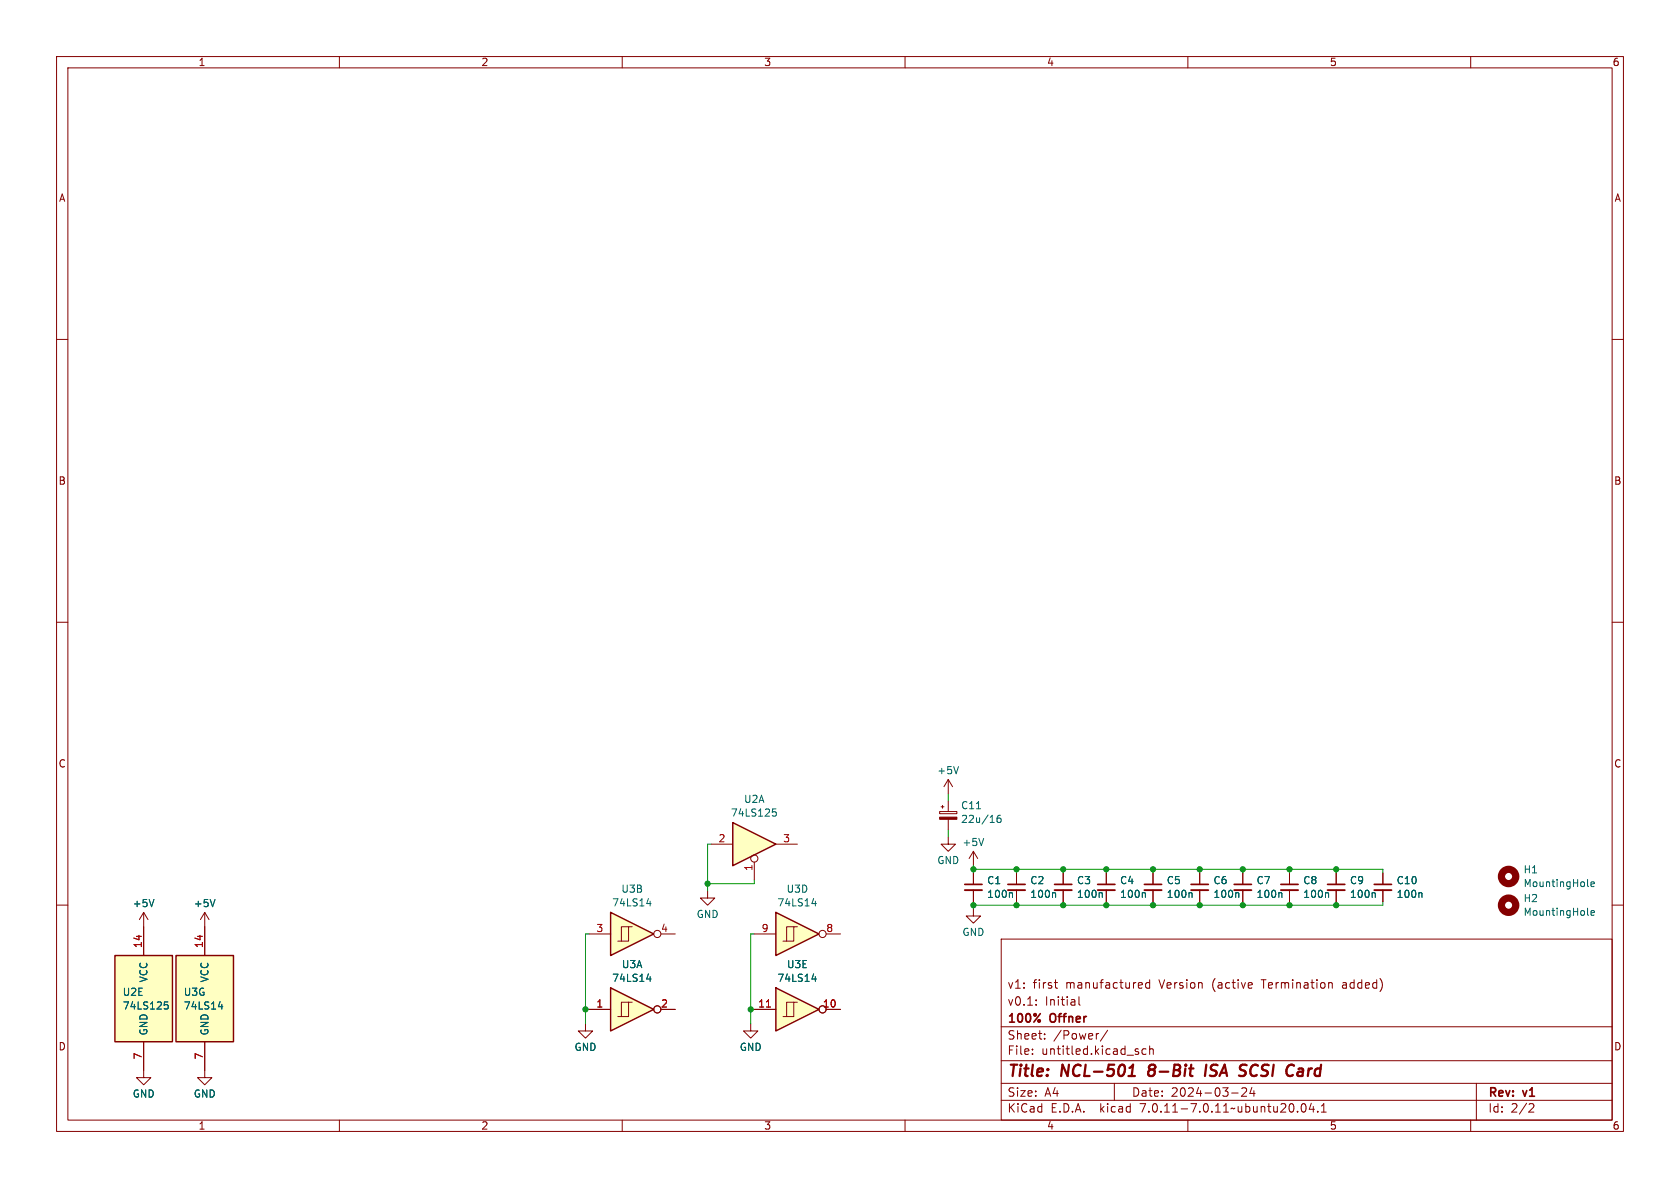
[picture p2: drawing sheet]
<svg xmlns="http://www.w3.org/2000/svg" width="297mm" height="210mm" viewBox="0 0 297 210" stroke-linecap="round" stroke-linejoin="round" font-family="sans-serif">
<g fill="none" stroke="#840000" stroke-width=".18">
<path d="M10 10h277v190h-277zM12 12h273v186h-273zM60 10v2M110 10v2M160 10v2M210 10v2M260 10v2M10 60h2M285 60h2M10 110h2M285 110h2M167.6 137.8v2.5"/>
<path d="M167.6 137.8l-.7 1.3M167.6 137.8l.8 1.3M10 160h2M125.1 157.5v1.3h1.3l-1.3 1.2-1.3-1.2h1.3M166.1 143.5h3.1v.3h-3.1zM166.4 142.6h.5M166.6 142.4v.5M167.6 148v1.2h1.3l-1.3 1.3-1.2-1.3h1.2M167.6 141.6v1.9M167.6 144.8v1.9M172.1 150.5l-.8 1.3M172.1 150.5v2.5"/>
<path d="M172.1 154.3v2M172.1 157.4v2M172.1 150.5l.7 1.3M179.7 154.3v2M179.7 157.4v2M228 154.3v2M228 157.4v2M285 160h2M25.4 161.3v7.6M25.4 161.3l-.8 1.3M25.4 161.3l.8 1.3M36.2 161.3v7.6"/>
<path d="M36.2 161.3l-.8 1.3M36.2 161.3l.8 1.3M172.1 160.7v1.2h1.3l-1.3 1.3-1.3-1.3h1.3M177 166h108v32h-108zM183.2 177.6v.1M183.2 176.8v.1M186.4 173.7h.6M186.6 174.5l.4 .2M190.7 176.2v1.3l.3 .2M201.7 173.7l.3 .4-.8 .1M201.9 174.6l-.2 .1M203.2 173.2v1.5"/>
<path d="M203.2 173.8l-.4-.1-.3 .3v.4l.2 .2h.5M221.3 173.8l.1 .3-.7 .1M235.1 173.7l.4 .1v.1v.8M25.4 184.2v6.3h1.3l-1.3 1.3-1.3-1.3h1.3M36.2 184.2v6.3h1.3l-1.3 1.3-1.3-1.3h1.3M60 198v2M110 198v2M160 198v2M177 194.5h108M177 191.5h108M177 187.5h108M177 181.5h108"/>
<path d="M182.5 186.3v.1M182.5 185.5v.1M184.7 183.6v.1M184.7 182.8v.1M194.2 182.7l-.2 .1M195.8 182.1l-1.3 2M197 191.5v3M201.2 186v.3M202.6 185.5l-.4-.1-.3 .3v.4l.1 .2h.6M203.2 185.5l.3-.1 .3 .1 .1 .9M203.2 184.9v1.5M210 198v2"/>
<path d="M217.7 193.2h1.2M219.5 192.4l.6-.1 .2 .1 .1 .3-.9 1.1h.9M221.3 192.2l-.3 1.1h.9M221.7 192.8v1M229.4 196.5v.1M230.2 195.2l.2-.1a.81 .81 0 0 1 .6 .6 .81 .81 0 0 1-.3 .8l-.2 .1a.81 .81 0 0 1-.3-1.4zM231.8 195l-.3 1.1h.9M232.2 195.6v1M233 196.5v.1M233.6 196.6h.9M233.6 195.5l.4-.4v1.5M260 198v2"/>
<path d="M261 191.5v6.5M270.5 195.1l.5 .1 .2 .3-1 1.1h1"/>
</g>
<path d="M199.5 190.2h1.1M199.7 188.8l.6-.6-.2 2M203.1 189.3l-.1 .5 .1 .3M213.3 188.2l-.3 2M213.9 190.1l.3 .1M220.1 188.2l.3 .1M230.1 188.9l-.5 .1M230.2 189.4h-.5a.4 .4 0 0 0-.4 .4 .4 .4 0 0 0 .3 .4h.5" fill="none" stroke="#840000" stroke-width=".4"/>
<g fill="none" stroke="#006464" stroke-width=".18">
<path d="M169.5 135.5l-.5 1.3M27.2 159l-.4 1.3M38 159l-.4 1.3M172.6 143h.8M173.9 148.2l-.4 1.3M175.1 145.4h.7M176.9 144.1l-.4 .1a.85 .85 0 0 0 0 1.2l.4-.1 .1-.5-.3-.2-.3 .1-.1 .1M178.8 157.8l.2 .2v.6M186.4 157.8l.2 .2v.6M234.7 157.8l.2 .2v.6M29.1 177.1h.6M29.2 177.6h.3l.2 .2-.1 .5-.4 .1"/>
<path d="M38.6 178h.8M39.2 177.5v.9"/>
</g>
<path d="M170.6 157.4h3M178.2 157.4h3M226.4 157.4h3.1" fill="none" stroke="#840000" stroke-width=".33"/>
<path d="M170.6 156.3h3M178.2 156.3h3M226.4 156.3h3.1" fill="none" stroke="#840000" stroke-width=".3"/>
<g fill="#ffffc2" stroke="#ffffc2" stroke-width=".18">
<path d="M20.3 168.9h10.2v15.3h-10.2z"/>
<path d="M31.1 168.9h10.2v15.3h-10.2z"/>
</g>
<path d="M20.3 168.9h10.2v15.3h-10.2zM31.1 168.9h10.2v15.3h-10.2z" fill="none" stroke="#840000" stroke-width=".25"/>
<path d="M166.1 144.4h3.1v.4h-3.1z" fill="#840000" stroke="#840000" stroke-width=".18"/>
<path d="M129.5 145.4l7.7 3.8-7.7 3.8z" fill="#ffffc2"/>
<path d="M129.5 145.4l7.7 3.8-7.7 3.8z" fill="none" stroke="#840000" stroke-width=".25"/>
<g fill="none" stroke="#840000" stroke-width=".18">
<path d="M125.7 149.2h3.8M133.3 152.4v3.2M137.2 149.2h3.8"/>
<circle cx="133.3" cy="151.8" r=".63"/>
</g>
<path d="M136.6 143h.6M136.7 143.5h.3l.3 .2-.2 .5-.4 .1" fill="none" stroke="#006464" stroke-width=".18"/>
<path d="M137.2 161.3l7.6 3.8-7.6 3.8z" fill="#ffffc2"/>
<path d="M137.2 161.3l7.6 3.8-7.6 3.8z" fill="none" stroke="#840000" stroke-width=".25"/>
<g fill="none" stroke="#840000" stroke-width=".18">
<path d="M133.3 165.1h3.9M140.3 163.8h-1.2v2.6M141 163.8h-.7v2.6h-1.9M146 165.1h2.6"/>
<circle cx="145.4" cy="165.1" r=".63"/>
</g>
<path d="M143.5 159.7h.8M144.1 159.3v.8" fill="none" stroke="#006464" stroke-width=".18"/>
<path d="M137.2 174.6l7.6 3.8-7.6 3.8z" fill="#ffffc2"/>
<path d="M137.2 174.6l7.6 3.8-7.6 3.8z" fill="none" stroke="#840000" stroke-width=".25"/>
<g fill="none" stroke="#840000" stroke-width=".18">
<path d="M133.3 178.4h3.9M140.3 177.2h-1.2v2.5M141 177.2h-.7v2.5h-1.9M146 178.4h2.6M132.7 181v1.2h1.3l-1.3 1.3-1.3-1.3h1.3"/>
<circle cx="145.4" cy="178.4" r=".63"/>
</g>
<path d="M135.5 178h.7" fill="none" stroke="#a90000" stroke-width=".18"/>
<path d="M143.5 173.1h.8M144.1 172.6v.9" fill="none" stroke="#006464" stroke-width=".18"/>
<path d="M107.9 161.3l7.7 3.8-7.7 3.8z" fill="#ffffc2"/>
<path d="M107.9 161.3l7.7 3.8-7.7 3.8z" fill="none" stroke="#840000" stroke-width=".25"/>
<g fill="none" stroke="#840000" stroke-width=".18">
<path d="M104.1 165.1h3.8M111.1 163.8h-1.2v2.6M111.8 163.8h-.7v2.6h-1.9M116.8 165.1h2.6"/>
<circle cx="116.2" cy="165.1" r=".63"/>
</g>
<path d="M114.3 159.7h.8M114.9 159.3v.8" fill="none" stroke="#006464" stroke-width=".18"/>
<path d="M107.9 174.6l7.7 3.8-7.7 3.8z" fill="#ffffc2"/>
<path d="M107.9 174.6l7.7 3.8-7.7 3.8z" fill="none" stroke="#840000" stroke-width=".25"/>
<g fill="none" stroke="#840000" stroke-width=".18">
<path d="M172.1 154.3v2M172.1 157.4v2M179.7 154.3v2M179.7 157.4v2M188 154.3v2M188 157.4v2M195.6 154.3v2M195.6 157.4v2M203.8 154.3v2M203.8 157.4v2M212.1 154.3v2M212.1 157.4v2"/>
<path d="M219.7 154.3v2M219.7 157.4v2M228 154.3v2M228 157.4v2M236.2 154.3v2M236.2 157.4v2M244.5 154.3v2M244.5 157.4v2M25.4 163.8v5.1M36.2 163.8v5.1M104.1 178.4h3.8M111.1 177.2h-1.2v2.5"/>
<path d="M111.8 177.2h-.7v2.5h-1.9M116.8 178.4h2.6M133.3 178.4h3.9M146 178.4h2.6M25.4 184.2v5M36.2 184.2v5M103.5 181v1.2h1.3l-1.3 1.3-1.3-1.3h1.3"/>
<circle cx="116.2" cy="178.4" r=".63"/>
<circle cx="145.4" cy="178.4" r=".63"/>
</g>
<g fill="none" stroke="#006464" stroke-width=".18">
<path d="M27.2 159l-.4 1.3M38 159l-.4 1.3M178.8 157.8l.2 .2v.6M186.4 157.8l.2 .2v.6M194.7 157.8l.2 .2v.6M202.3 157.8l.2 .2v.6M210.6 157.8l.1 .2v.6M218.8 157.8l.2 .2v.6M226.4 157.8l.2 .2v.6M234.7 157.8l.2 .2v.6M242.9 157.8l.2 .2v.6M251.2 157.8l.2 .2v.6"/>
<path d="M280.7 156.6l.1 .1M281.3 156.3l.6-.1-.1-.3h-.4l-.1 .2v.6h.5M29.1 177.1h.6M29.2 177.6h.3l.2 .2-.1 .5-.4 .1M38.6 178h.8M39.2 177.5v.9M114.3 173.1h.8M114.9 172.6v.9M143.5 173.1h.8M144.1 172.6v.9M280.7 161.6l.1 .2M281.3 161.4l.6-.1-.1-.3h-.4l-.1 .1v.7h.5"/>
</g>
<g fill="none" stroke="#840000" stroke-width="1.3">
<circle cx="266.7" cy="154.9" r="1.27"/>
<circle cx="266.7" cy="160" r="1.27"/>
</g>
<path d="M186.4 157.4h3.1M194.1 157.4h3M202.3 157.4h3.1M210.6 157.4h3M218.2 157.4h3M234.7 157.4h3M243 157.4h3" fill="none" stroke="#840000" stroke-width=".33"/>
<path d="M186.4 156.3h3.1M194.1 156.3h3M202.3 156.3h3.1M210.6 156.3h3M218.2 156.3h3M234.7 156.3h3M243 156.3h3" fill="none" stroke="#840000" stroke-width=".3"/>
<g fill="none" stroke="#009600" stroke-width=".18">
<path d="M125.7 149.2h-.6v8.3M133.3 155.6v.6h-8.2M167.6 140.3v1.3M167.6 146.7v1.3M172.1 153.7h72.4v.6M172.1 153v1.3M172.1 159.4v1.3M179.7 153.7v.6M179.7 159.4v.6M188 153.7v.6M188 159.4v.6M195.6 153.7v.6"/>
<path d="M195.6 159.4v.6M203.8 153.7v.6M203.8 159.4v.6M212.1 153.7v.6M212.1 159.4v.6M219.7 153.7v.6M219.7 159.4v.6M228 153.7v.6M228 159.4v.6M236.2 153.7v.6M236.2 159.4v.6M244.5 159.4v.6h-72.4"/>
<path d="M103.5 178.4h.6M104.1 165.1h-.6v15.9M132.7 178.4h.6M133.3 165.1h-.6v15.9"/>
</g>
<path d="M135.5 178h.7" fill="none" stroke="#a90000" stroke-width=".18"/>
<g fill="#009600" stroke="#009600" stroke-width=".18">
<circle cx="212.1" cy="160" r=".46"/>
<circle cx="219.7" cy="153.7" r=".46"/>
<circle cx="212.1" cy="153.7" r=".46"/>
<circle cx="219.7" cy="160" r=".46"/>
<circle cx="203.8" cy="153.7" r=".46"/>
<circle cx="203.8" cy="160" r=".46"/>
<circle cx="195.6" cy="153.7" r=".46"/>
<circle cx="188" cy="160" r=".46"/>
<circle cx="195.6" cy="160" r=".46"/>
<circle cx="188" cy="153.7" r=".46"/>
<circle cx="179.7" cy="160" r=".46"/>
<circle cx="179.7" cy="153.7" r=".46"/>
<circle cx="172.1" cy="153.7" r=".46"/>
<circle cx="172.1" cy="160" r=".46"/>
<circle cx="132.7" cy="178.4" r=".46"/>
<circle cx="103.5" cy="178.4" r=".46"/>
<circle cx="125.1" cy="156.2" r=".46"/>
<circle cx="228" cy="153.7" r=".46"/>
<circle cx="236.2" cy="153.7" r=".46"/>
<circle cx="228" cy="160" r=".46"/>
<circle cx="236.2" cy="160" r=".46"/>
</g>
<g font-size="2.8" fill="#840000">
<text x="178" y="190.9">Title:</text>
<text x="187.7" y="190.9">NCL-501</text>
<text x="203.9" y="190.9">8-Bit</text>
<text x="214.7" y="190.9">ISA</text>
<text x="221.6" y="190.9">SCSI</text>
<text x="230.7" y="190.9">Card</text>
</g>
<g font-size="2.1" fill="#840000">
<text x="178" y="178">v0.1:</text>
<text x="178" y="175">v1:</text>
<text x="182.6" y="175">first</text>
<text x="184.7" y="178">Initial</text>
<text x="188.5" y="175">manufactured</text>
<text x="205.1" y="175">Version</text>
<text x="214.6" y="175">(active</text>
<text x="223.5" y="175">Termination</text>
<text x="237.9" y="175">added)</text>
<text x="178" y="184">Sheet:</text>
<text x="178" y="181.2">100%</text>
<text x="185.7" y="181.2">Offner</text>
<text x="186.2" y="184">/Power/</text>
<text x="178" y="186.7">File:</text>
<text x="184.1" y="186.7">untitled.kicad_sch</text>
<text x="178" y="196.9">KiCad</text>
<text x="178" y="194.1">Size:</text>
<text x="184.7" y="194.1">A4</text>
<text x="185.7" y="196.9">E.D.A.</text>
<text x="194.6" y="196.9">kicad</text>
<text x="200" y="194.1">Date:</text>
<text x="201.8" y="196.9">7.0.11-7.0.11~ubuntu20.04.1</text>
<text x="207" y="194.1">2024-03-24</text>
<text x="263" y="194.3">Rev:</text>
<text x="263" y="196.9">Id:</text>
<text x="267.1" y="196.9">2/2</text>
<text x="269.4" y="194.3">v1</text>
</g>
<g font-size="1.8" fill="#840000">
<text x="35" y="11.9">1</text>
<text x="85" y="11.9">2</text>
<text x="135" y="11.9">3</text>
<text x="185" y="11.9">4</text>
<text x="235" y="11.9">5</text>
<text x="285" y="11.9">6</text>
<text x="10.3" y="35.9">A</text>
<text x="285.3" y="35.9">A</text>
<text x="10.3" y="85.9">B</text>
<text x="285.3" y="85.9">B</text>
<text x="10.3" y="135.9">C</text>
<text x="285.3" y="135.9">C</text>
<text x="10.3" y="185.9">D</text>
<text x="285.3" y="185.9">D</text>
<text x="35" y="199.9">1</text>
<text x="85" y="199.9">2</text>
<text x="135" y="199.9">3</text>
<text x="185" y="199.9">4</text>
<text x="235" y="199.9">5</text>
<text x="285" y="199.9">6</text>
</g>
<g font-size="1.8" fill="#006464">
<text x="165.6" y="137.1">+5V</text>
<text x="131.4" y="142.1">U2A</text>
<text x="169.8" y="143.3">C11</text>
<text x="129.1" y="144.6">74LS125</text>
<text x="169.8" y="145.7">22u/16</text>
<text x="170" y="149.8">+5V</text>
<text x="165.6" y="153">GND</text>
<text x="269.3" y="154.6">H1</text>
<text x="23.4" y="160.6">+5V</text>
<text x="34.2" y="160.6">+5V</text>
<text x="108.1" y="160.4">74LS14</text>
<text x="109.8" y="158">U3B</text>
<text x="137.3" y="160.4">74LS14</text>
<text x="139" y="158">U3D</text>
<text x="174.4" y="156.5">C1</text>
<text x="174.4" y="158.9">100n</text>
<text x="182" y="156.5">C2</text>
<text x="182" y="158.9">100n</text>
<text x="190.3" y="156.5">C3</text>
<text x="190.3" y="158.9">100n</text>
<text x="197.9" y="156.5">C4</text>
<text x="197.9" y="158.9">100n</text>
<text x="206.2" y="156.5">C5</text>
<text x="206.2" y="158.9">100n</text>
<text x="214.4" y="156.5">C6</text>
<text x="214.4" y="158.9">100n</text>
<text x="222" y="156.5">C7</text>
<text x="222" y="158.9">100n</text>
<text x="230.3" y="156.5">C8</text>
<text x="230.3" y="158.9">100n</text>
<text x="238.6" y="156.5">C9</text>
<text x="238.6" y="158.9">100n</text>
<text x="246.8" y="158.9">100n</text>
<text x="246.8" y="156.5">C10</text>
<text x="269.3" y="159.7">H2</text>
<text x="269.3" y="157">MountingHole</text>
<text x="123.1" y="162.5">GND</text>
<text x="170" y="165.7">GND</text>
<text x="269.3" y="162.1">MountingHole</text>
<text x="26.3" y="173.8" transform="rotate(-90 26.3 173.8)">VCC</text>
<text x="37.1" y="173.8" transform="rotate(-90 37.1 173.8)">VCC</text>
<text x="108.1" y="173.8">74LS14</text>
<text x="109.8" y="171.3">U3A</text>
<text x="137.3" y="173.8">74LS14</text>
<text x="139" y="171.3">U3E</text>
<text x="21.6" y="178.7">74LS125</text>
<text x="21.6" y="176.2">U2E</text>
<text x="32.4" y="176.2">U3G</text>
<text x="32.4" y="178.7">74LS14</text>
<text x="26.3" y="183.1" transform="rotate(-90 26.3 183.1)">GND</text>
<text x="37.1" y="183.1" transform="rotate(-90 37.1 183.1)">GND</text>
<text x="101.5" y="186">GND</text>
<text x="130.7" y="186">GND</text>
<text x="23.4" y="194.2">GND</text>
<text x="34.2" y="194.2">GND</text>
</g>
<g font-size="1.8" fill="#a90000">
<text x="126.9" y="149">2</text>
<text x="138.4" y="149">3</text>
<text x="133.1" y="154.1" transform="rotate(-90 133.1 154.1)">1</text>
<text x="25.1" y="167.7" transform="rotate(-90 25.1 167.7)">14</text>
<text x="35.9" y="167.7" transform="rotate(-90 35.9 167.7)">14</text>
<text x="105.3" y="164.8">3</text>
<text x="116.8" y="164.8">4</text>
<text x="134.5" y="164.8">9</text>
<text x="146" y="164.8">8</text>
<text x="105.3" y="178.2">1</text>
<text x="116.8" y="178.2">2</text>
<text x="133.9" y="178.2">11</text>
<text x="145.4" y="178.2">10</text>
<text x="25.1" y="187.4" transform="rotate(-90 25.1 187.4)">7</text>
<text x="35.9" y="187.4" transform="rotate(-90 35.9 187.4)">7</text>
</g>
</svg>
